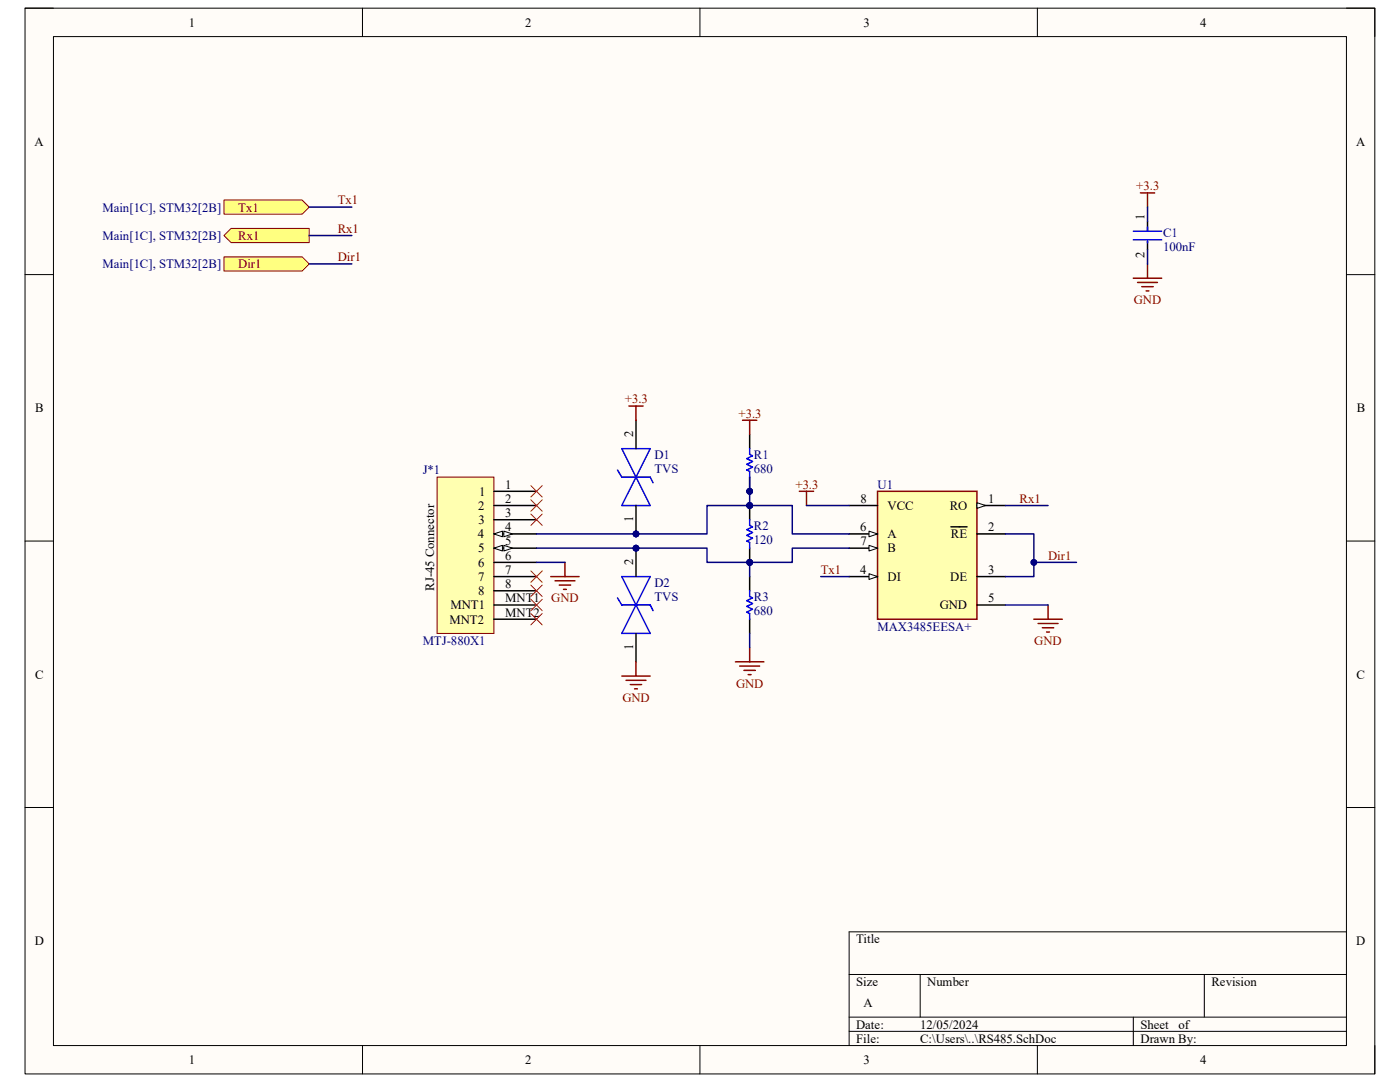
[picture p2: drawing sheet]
<svg xmlns="http://www.w3.org/2000/svg" width="279mm" height="216mm" viewBox="0 0 279 216" stroke-linecap="round" stroke-linejoin="round" font-family="sans-serif">
<path d="M5 1.6h269.4v212.7h-269.4z" fill-rule="evenodd" fill="#fffcf8"/>
<path d="M5 1.6h269.4v212.7h-269.4z" fill="none" stroke="#000" stroke-width=".2"/>
<path d="M10.7 7.3h258v201.3h-258z" fill-rule="evenodd" fill="#fffcf8"/>
<g fill="none" stroke="#000" stroke-width=".2">
<path d="M5 1.6h5.7M10.7 7.3h258v201.3h-258zM72.3 1.6v5.7M139.7 1.6v5.7M207 1.6v5.7M268.7 1.6h5.7v5.7M5 54.8h5.7M268.7 54.8h5.7M5 108h5.7M268.7 108h5.7M5 161.1h5.7M268.7 161.1h5.7"/>
<path d="M169.5 194.4h99.2M183.6 194.4v8.6M240.3 194.4v8.6M268.7 185.9h-99.2v22.7M72.3 208.6v5.7M139.7 208.6v5.7M169.5 203h99.2M169.5 205.8h99.2M207 208.6v5.7M226.2 203v5.6M274.4 208.6v5.7"/>
</g>
<path d="M175.1 98h19.9v25.6h-19.9z" fill-rule="evenodd" fill="#ffffb0"/>
<path d="M175.1 98h19.9v25.6h-19.9z" fill="none" stroke="#800000" stroke-width=".3"/>
<path d="M169.5 100.9h5.6M169.5 106.5h5.6M189.8 105.1h3.2M195 106.5h5.6" fill="none" stroke="#000" stroke-width=".3"/>
<path d="M173.4 106l1.7 .5-1.7 .6z" fill="#f8fcff"/>
<path d="M173.4 106l1.7 .5-1.7 .6z" fill="none" stroke="#000" stroke-width=".2"/>
<path d="M169.5 109.4h5.6" fill="none" stroke="#000" stroke-width=".3"/>
<path d="M173.4 108.8l1.7 .6-1.7 .6z" fill="#f8fcff"/>
<path d="M173.4 108.8l1.7 .6-1.7 .6z" fill="none" stroke="#000" stroke-width=".2"/>
<path d="M169.5 115.1h5.6M195 115.1h5.6" fill="none" stroke="#000" stroke-width=".3"/>
<path d="M173.4 114.5l1.7 .6-1.7 .5z" fill="#f8fcff"/>
<path d="M173.4 114.5l1.7 .6-1.7 .5z" fill="none" stroke="#000" stroke-width=".2"/>
<path d="M195 100.9h5.6" fill="none" stroke="#000" stroke-width=".3"/>
<path d="M195 100.3l1.7 .6-1.7 .5z" fill="#f8fcff"/>
<path d="M195 100.3l1.7 .6-1.7 .5z" fill="none" stroke="#000" stroke-width=".2"/>
<path d="M195 120.7h5.6" fill="none" stroke="#000" stroke-width=".3"/>
<path d="M44.7 39.9h15.6l1.4 1.4-1.4 1.4h-15.6z" fill-rule="evenodd" fill="#ffff80"/>
<path d="M44.7 39.9h15.6l1.4 1.4-1.4 1.4h-15.6z" fill="none" stroke="#800000" stroke-width=".2"/>
<path d="M44.7 47l1.4-1.4h15.6v2.8h-15.6z" fill-rule="evenodd" fill="#ffff80"/>
<path d="M44.7 47l1.4-1.4h15.6v2.8h-15.6z" fill="none" stroke="#800000" stroke-width=".2"/>
<path d="M44.7 51.2h15.6l1.4 1.5-1.4 1.4h-15.6z" fill-rule="evenodd" fill="#ffff80"/>
<path d="M44.7 51.2h15.6l1.4 1.5-1.4 1.4h-15.6z" fill="none" stroke="#800000" stroke-width=".2"/>
<path d="M229 44.2v1.9M229 48.1v1.7" fill="none" stroke="#000" stroke-width=".3"/>
<path d="M226.2 46.1h5.6M226.2 47.8h5.6M229 45.3v.8M229 48.1v.3" fill="none" stroke="#00f" stroke-width=".3"/>
<path d="M87.2 95.2h11.4v31.2h-11.4z" fill-rule="evenodd" fill="#ffffb0"/>
<path d="M87.2 95.2h11.4v31.2h-11.4z" fill="none" stroke="#800000" stroke-width=".2"/>
<path d="M98.6 98h8.5M98.6 100.9h8.5M98.6 103.7h8.5M98.6 106.5h8.5" fill="none" stroke="#000" stroke-width=".3"/>
<path d="M98.6 106.5l1.7-.5v1.1z" fill="#f8fcff"/>
<path d="M98.6 106.5l1.7-.5v1.1z" fill="none" stroke="#000" stroke-width=".2"/>
<path d="M100.6 106l1.7 .5-1.7 .6z" fill="#f8fcff"/>
<path d="M100.6 106l1.7 .5-1.7 .6z" fill="none" stroke="#000" stroke-width=".2"/>
<path d="M98.6 109.4h8.5" fill="none" stroke="#000" stroke-width=".3"/>
<path d="M98.6 109.4l1.7-.6v1.1z" fill="#f8fcff"/>
<path d="M98.6 109.4l1.7-.6v1.1z" fill="none" stroke="#000" stroke-width=".2"/>
<path d="M100.6 108.8l1.7 .6-1.7 .5z" fill="#f8fcff"/>
<path d="M100.6 108.8l1.7 .6-1.7 .5z" fill="none" stroke="#000" stroke-width=".2"/>
<path d="M98.6 112.2h8.5M98.6 115.1h8.5M98.6 117.9h8.5M98.6 120.7h8.5M98.6 123.6h8.5" fill="none" stroke="#000" stroke-width=".3"/>
<path d="M105.9 96.9l2.3 2.3M105.9 99.7l2.3 2.3M108.2 96.9l-2.3 2.3M108.2 99.7l-2.3 2.3M105.9 102.6l2.3 2.2M105.9 116.8l2.3 2.2M105.9 113.9l2.3 2.3M108.2 102.6l-2.3 2.2M108.2 116.8l-2.3 2.2M108.2 113.9l-2.3 2.3" fill="none" stroke="#f00" stroke-width=".2"/>
<circle cx="126.9" cy="109.4" r=".57" fill="#000080"/>
<circle cx="126.9" cy="109.4" r=".57" fill="none" stroke="#000080" stroke-width=".2"/>
<path d="M123.2 119.3l.9 1.4h5.7l.5 1.2M124.1 115.1h5.7l-5.7 11.3h5.7z" fill="none" stroke="#00f" stroke-width=".3"/>
<path d="M126.9 109.4v5.7M126.9 126.4v5.7" fill="none" stroke="#000" stroke-width=".3"/>
<circle cx="126.9" cy="109.4" r=".57" fill="#000080"/>
<circle cx="126.9" cy="109.4" r=".57" fill="none" stroke="#000080" stroke-width=".2"/>
<circle cx="126.9" cy="106.5" r=".57" fill="#000080"/>
<circle cx="126.9" cy="106.5" r=".57" fill="none" stroke="#000080" stroke-width=".2"/>
<path d="M123.2 93.8l.9 1.4h5.7l.5 1.1M124.1 89.5h5.7l-5.7 11.4h5.7z" fill="none" stroke="#00f" stroke-width=".3"/>
<path d="M126.9 100.9v5.6" fill="none" stroke="#000" stroke-width=".3"/>
<circle cx="126.9" cy="106.5" r=".57" fill="#000080"/>
<circle cx="126.9" cy="106.5" r=".57" fill="none" stroke="#000080" stroke-width=".2"/>
<path d="M126.9 83.9v5.6" fill="none" stroke="#000" stroke-width=".3"/>
<circle cx="149.6" cy="100.9" r=".57" fill="#000080"/>
<circle cx="149.6" cy="100.9" r=".57" fill="none" stroke="#000080" stroke-width=".2"/>
<circle cx="149.6" cy="112.2" r=".57" fill="#000080"/>
<circle cx="149.6" cy="112.2" r=".57" fill="none" stroke="#000080" stroke-width=".2"/>
<path d="M149.6 100.9v2.8" fill="none" stroke="#000" stroke-width=".3"/>
<circle cx="149.6" cy="100.9" r=".57" fill="#000080"/>
<circle cx="149.6" cy="100.9" r=".57" fill="none" stroke="#000080" stroke-width=".2"/>
<path d="M149.6 109.4v2.8" fill="none" stroke="#000" stroke-width=".3"/>
<circle cx="149.6" cy="112.2" r=".57" fill="#000080"/>
<circle cx="149.6" cy="112.2" r=".57" fill="none" stroke="#000080" stroke-width=".2"/>
<path d="M149.6 103.7v1.1l.6 .3-1.2 .6 1.2 .6-1.2 .5 1.2 .6-1.2 .6 .6 .2v1.2M149.6 117.9v1.1l.6 .3-1.2 .6 1.2 .5-1.2 .6 1.2 .6-1.2 .5 .6 .3v1.2" fill="none" stroke="#00f" stroke-width=".3"/>
<path d="M149.6 115.1v2.8M149.6 123.6v2.8" fill="none" stroke="#000" stroke-width=".3"/>
<circle cx="149.6" cy="98" r=".57" fill="#000080"/>
<circle cx="149.6" cy="98" r=".57" fill="none" stroke="#000080" stroke-width=".2"/>
<path d="M149.6 86.7v2.8M149.6 95.2v2.8" fill="none" stroke="#000" stroke-width=".3"/>
<circle cx="149.6" cy="98" r=".57" fill="#000080"/>
<circle cx="149.6" cy="98" r=".57" fill="none" stroke="#000080" stroke-width=".2"/>
<path d="M149.6 89.5v1.2l.6 .2-1.2 .6 1.2 .6-1.2 .5 1.2 .6-1.2 .6 .6 .3v1.1" fill="none" stroke="#00f" stroke-width=".3"/>
<path d="M105.9 119.6l2.3 2.3M108.2 119.6l-2.3 2.3M105.9 122.4l2.3 2.3M108.2 122.4l-2.3 2.3" fill="none" stroke="#f00" stroke-width=".2"/>
<g fill="none" stroke="#800000" stroke-width=".3">
<path d="M227.6 38.5h2.8M229 38.5v2.8M226.2 55.5h5.6M227 56.4h4M227.9 57.2h2.2M228.7 58.1h.6M229 52.7v2.8M125.5 81h2.8M126.9 81v2.9M148.2 83.9h2.8M149.6 83.9v2.8M159.5 98h2.9"/>
<path d="M161 98v2.9M109.9 115.1h5.7M110.8 115.9h3.9M111.6 116.8h2.3M112.5 117.6h.5M112.7 112.2v2.9M124.1 134.9h5.7M124.9 135.7h4M125.8 136.6h2.3M126.6 137.5h.6M126.9 132.1v2.8M146.8 132.1h5.6"/>
<path d="M147.6 132.9h4M148.5 133.8h2.2M149.3 134.6h.6M149.6 129.2v2.9M206.3 123.6h5.7M207.2 124.4h3.9M208 125.3h2.3M208.9 126.1h.5M209.2 120.7v2.9"/>
</g>
<path d="M61.7 41.3h8.5M61.7 47h8.5M61.7 52.7h8.5M161 100.9h8.5M206.3 112.2h8.5M200.6 120.7h8.6" fill="none" stroke="#000080" stroke-width=".3"/>
<circle cx="206.3" cy="112.2" r=".57" fill="#000080"/>
<circle cx="206.3" cy="112.2" r=".57" fill="none" stroke="#000080" stroke-width=".2"/>
<path d="M107.1 112.2h5.6M107.1 106.5h19.8M163.8 115.1h5.7M200.6 100.9h8.6" fill="none" stroke="#000080" stroke-width=".3"/>
<circle cx="126.9" cy="106.5" r=".57" fill="#000080"/>
<circle cx="126.9" cy="106.5" r=".57" fill="none" stroke="#000080" stroke-width=".2"/>
<path d="M107.1 109.4h19.8" fill="none" stroke="#000080" stroke-width=".3"/>
<circle cx="126.9" cy="109.4" r=".57" fill="#000080"/>
<circle cx="126.9" cy="109.4" r=".57" fill="none" stroke="#000080" stroke-width=".2"/>
<path d="M149.6 95.2v5.7" fill="none" stroke="#000080" stroke-width=".3"/>
<circle cx="149.6" cy="100.9" r=".57" fill="#000080"/>
<circle cx="149.6" cy="100.9" r=".57" fill="none" stroke="#000080" stroke-width=".2"/>
<circle cx="149.6" cy="98" r=".57" fill="#000080"/>
<circle cx="149.6" cy="98" r=".57" fill="none" stroke="#000080" stroke-width=".2"/>
<path d="M149.6 112.2v2.9" fill="none" stroke="#000080" stroke-width=".3"/>
<circle cx="149.6" cy="112.2" r=".57" fill="#000080"/>
<circle cx="149.6" cy="112.2" r=".57" fill="none" stroke="#000080" stroke-width=".2"/>
<path d="M126.9 109.4h14.2v2.8h17v-2.8h11.4M149.6 126.4v2.8" fill="none" stroke="#000080" stroke-width=".3"/>
<circle cx="126.9" cy="109.4" r=".57" fill="#000080"/>
<circle cx="126.9" cy="109.4" r=".57" fill="none" stroke="#000080" stroke-width=".2"/>
<circle cx="149.6" cy="112.2" r=".57" fill="#000080"/>
<circle cx="149.6" cy="112.2" r=".57" fill="none" stroke="#000080" stroke-width=".2"/>
<path d="M126.9 106.5h14.2v-5.6h17v5.6h11.4" fill="none" stroke="#000080" stroke-width=".3"/>
<circle cx="126.9" cy="106.5" r=".57" fill="#000080"/>
<circle cx="126.9" cy="106.5" r=".57" fill="none" stroke="#000080" stroke-width=".2"/>
<circle cx="149.6" cy="100.9" r=".57" fill="#000080"/>
<circle cx="149.6" cy="100.9" r=".57" fill="none" stroke="#000080" stroke-width=".2"/>
<path d="M200.6 106.5h5.7v8.6h-5.7" fill="none" stroke="#000080" stroke-width=".3"/>
<circle cx="206.3" cy="112.2" r=".57" fill="#000080"/>
<circle cx="206.3" cy="112.2" r=".57" fill="none" stroke="#000080" stroke-width=".2"/>
<path d="M229 41.3v2.9M229 49.8v2.9" fill="none" stroke="#000080" stroke-width=".3"/>
<g font-size="2.5">
<text x="37.7" y="5.3">1</text>
<text x="104.8" y="5.3">2</text>
<text x="172.3" y="5.3">3</text>
<text x="239.5" y="5.3">4</text>
<text x="6.9" y="29.1">A</text>
<text x="270.6" y="29.1">A</text>
<text x="228.4" y="43.9" transform="rotate(-90 228.4 43.9)">1</text>
<text x="228.4" y="51.6" transform="rotate(-90 228.4 51.6)">2</text>
<text x="7" y="82.3">B</text>
<text x="270.8" y="82.3">B</text>
<text x="126.4" y="87.2" transform="rotate(-90 126.4 87.2)">2</text>
<text x="95.4" y="101.7">2</text>
<text x="95.6" y="98.9">1</text>
<text x="100.8" y="97.5">1</text>
<text x="100.8" y="100.3">2</text>
<text x="171.7" y="100.3">8</text>
<text x="177.1" y="101.7">VCC</text>
<text x="189.5" y="101.7">RO</text>
<text x="197.2" y="100.3">1</text>
<text x="95.4" y="107.4">4</text>
<text x="95.5" y="104.6">3</text>
<text x="100.8" y="103.2">3</text>
<text x="100.8" y="106">4</text>
<text x="126.4" y="104.1" transform="rotate(-90 126.4 104.1)">1</text>
<text x="171.7" y="106">6</text>
<text x="177.1" y="107.4">A</text>
<text x="189.8" y="107.4">RE</text>
<text x="197.2" y="106">2</text>
<text x="95.4" y="113.1">6</text>
<text x="95.5" y="110.2">5</text>
<text x="100.8" y="108.8">5</text>
<text x="100.8" y="111.7">6</text>
<text x="126.4" y="112.8" transform="rotate(-90 126.4 112.8)">2</text>
<text x="171.7" y="108.8">7</text>
<text x="177.1" y="110.2">B</text>
<text x="86.7" y="117.9" transform="rotate(-90 86.7 117.9)">RJ-45 Connector</text>
<text x="95.4" y="115.9">7</text>
<text x="95.5" y="118.7">8</text>
<text x="100.8" y="114.5">7</text>
<text x="100.8" y="117.3">8</text>
<text x="171.7" y="114.5">4</text>
<text x="177.1" y="115.9">DI</text>
<text x="189.7" y="115.9">DE</text>
<text x="197.2" y="114.5">3</text>
<text x="89.7" y="124.4">MNT2</text>
<text x="89.9" y="121.6">MNT1</text>
<text x="100.8" y="120.2">MNT1</text>
<text x="100.8" y="123">MNT2</text>
<text x="187.5" y="121.6">GND</text>
<text x="197.2" y="120.2">5</text>
<text x="126.4" y="129.6" transform="rotate(-90 126.4 129.6)">1</text>
<text x="7" y="135.4">C</text>
<text x="270.7" y="135.4">C</text>
<text x="6.9" y="188.6">D</text>
<text x="170.9" y="188.2">Title</text>
<text x="270.7" y="188.6">D</text>
<text x="170.9" y="196.7">Size</text>
<text x="185" y="196.7">Number</text>
<text x="241.8" y="196.7">Revision</text>
<text x="172.3" y="201">A</text>
<text x="170.9" y="205.2">Date:</text>
<text x="170.9" y="208.1">File:</text>
<text x="183.6" y="205.2">12/05/2024</text>
<text x="183.7" y="208.1">C:\Users\..\RS485.SchDoc</text>
<text x="227.6" y="208.1">Drawn By:</text>
<text x="227.6" y="205.2">Sheet</text>
<text x="235.2" y="205.2">of</text>
<text x="37.7" y="212.3">1</text>
<text x="104.8" y="212.3">2</text>
<text x="172.3" y="212.3">3</text>
<text x="239.5" y="212.3">4</text>
</g>
<g font-size="2.5" fill="#800000">
<text x="67.4" y="40.8">Tx1</text>
<text x="226.8" y="37.9">+3.3</text>
<text x="47.5" y="42.2">Tx1</text>
<text x="47.5" y="47.9">Rx1</text>
<text x="67.4" y="46.4">Rx1</text>
<text x="47.5" y="53.6">Dir1</text>
<text x="67.4" y="52.1">Dir1</text>
<text x="226.3" y="60.6">GND</text>
<text x="124.7" y="80.5">+3.3</text>
<text x="147.4" y="83.3">+3.3</text>
<text x="158.7" y="97.5">+3.3</text>
<text x="203.5" y="100.3">Rx1</text>
<text x="209.2" y="111.7">Dir1</text>
<text x="163.8" y="114.5">Tx1</text>
<text x="110" y="120.2">GND</text>
<text x="206.4" y="128.7">GND</text>
<text x="146.9" y="137.2">GND</text>
<text x="124.2" y="140">GND</text>
</g>
<g font-size="2.5" fill="#000080">
<text x="20.4" y="42.2">Main[1C], STM32[2B]</text>
<text x="20.4" y="47.9">Main[1C], STM32[2B]</text>
<text x="232.1" y="47.3">C1</text>
<text x="20.4" y="53.6">Main[1C], STM32[2B]</text>
<text x="232.1" y="50.1">100nF</text>
<text x="84.4" y="94.7">J*1</text>
<text x="130.6" y="91.5">D1</text>
<text x="130.6" y="94.4">TVS</text>
<text x="150.5" y="91.5">R1</text>
<text x="150.5" y="94.4">680</text>
<text x="175.1" y="97.5">U1</text>
<text x="150.5" y="105.7">R2</text>
<text x="150.5" y="108.5">120</text>
<text x="130.6" y="117.1">D2</text>
<text x="130.6" y="119.9">TVS</text>
<text x="150.5" y="119.9">R3</text>
<text x="150.5" y="122.7">680</text>
<text x="175.1" y="125.9">MAX3485EESA+</text>
<text x="84.4" y="128.7">MTJ-880X1</text>
</g>
</svg>
